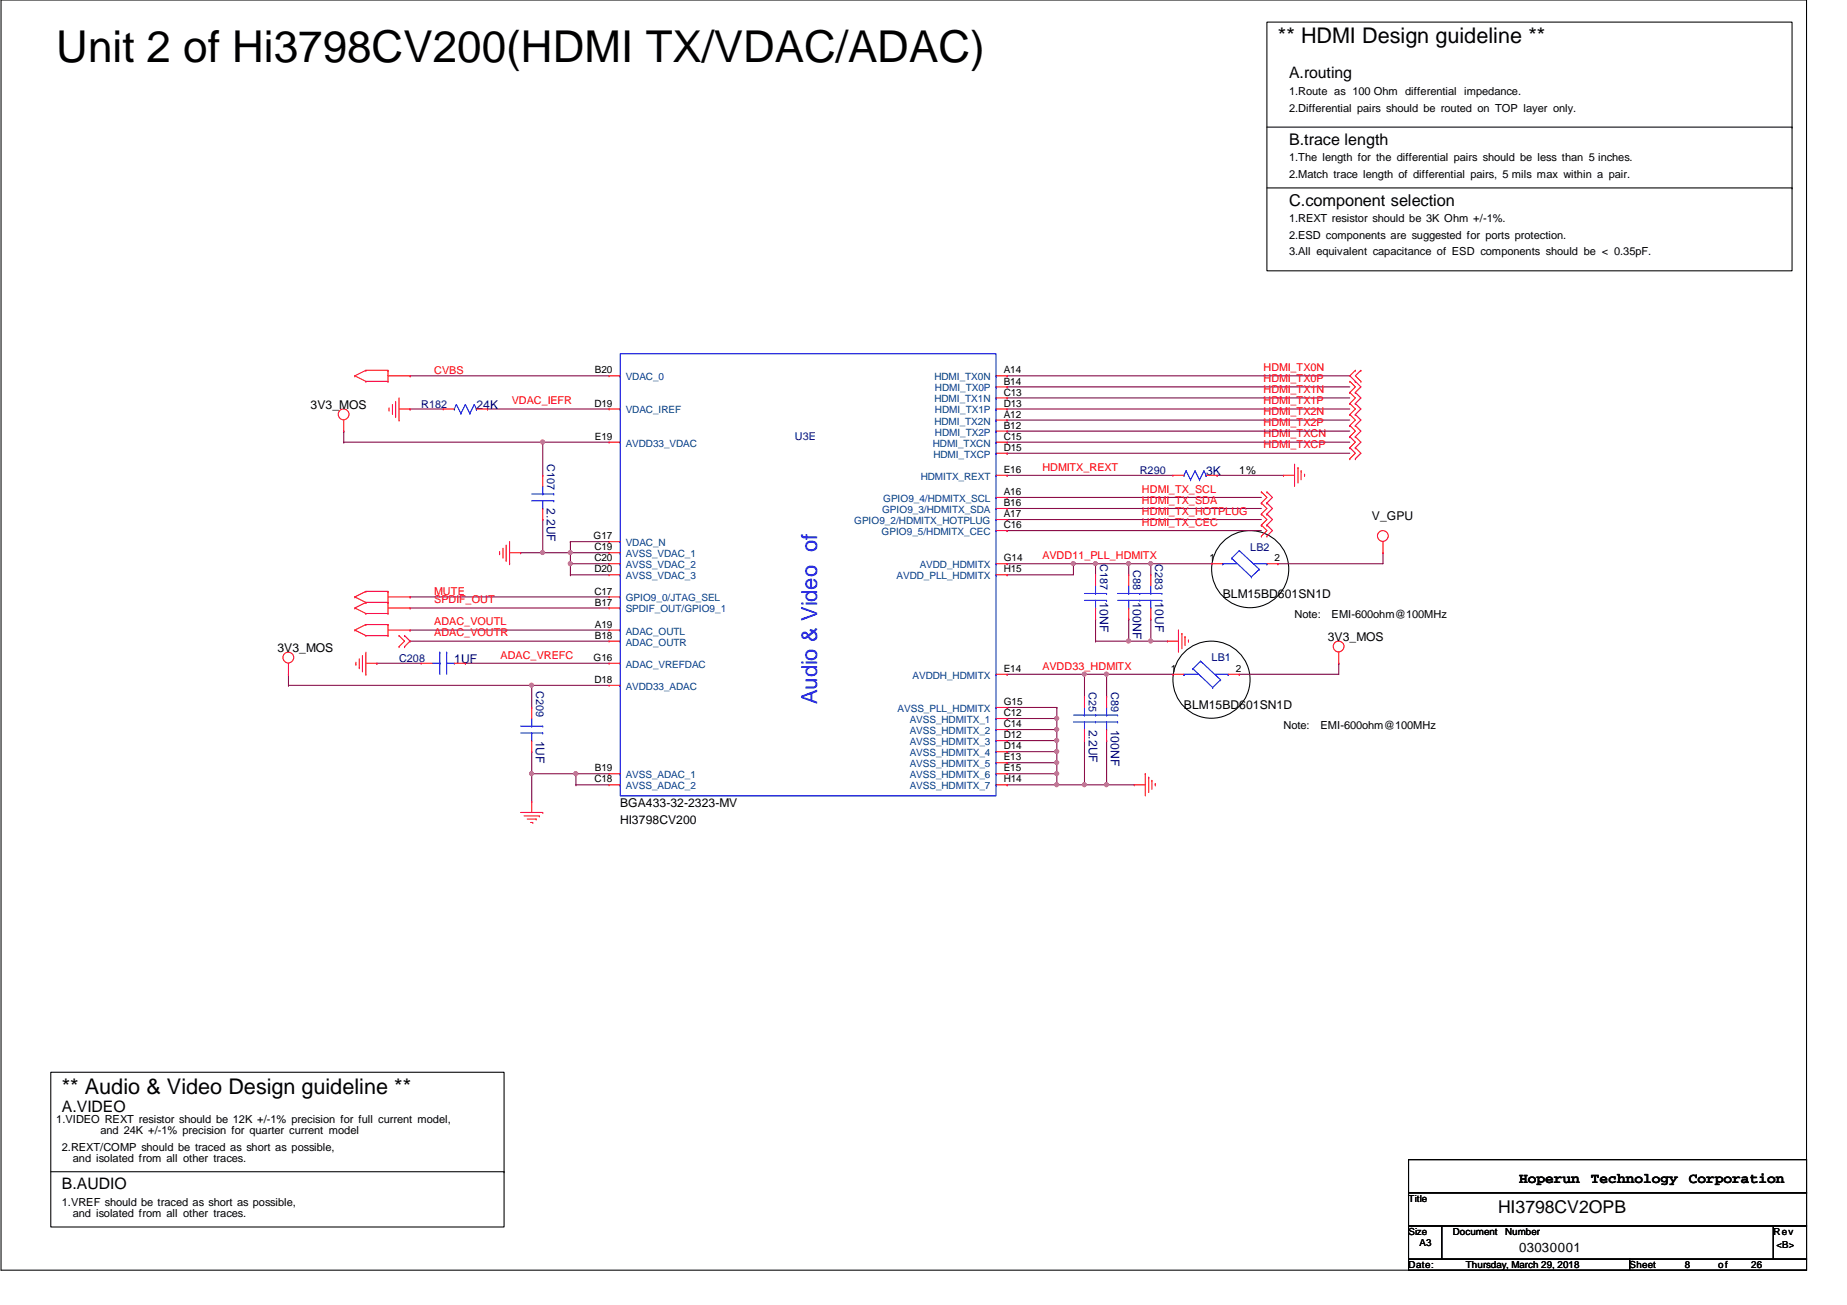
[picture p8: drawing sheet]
<svg xmlns="http://www.w3.org/2000/svg" width="297mm" height="210mm" viewBox="0 0 297 210" stroke-linecap="round" stroke-linejoin="round" font-family="sans-serif">
<g fill="none" stroke="#000" stroke-width=".17">
<path d="M.2 0h290.3v204.3h-290.3zM203.7 3.6h84.5v40h-84.5zM203.7 20.4h84.5M203.7 30.2h84.5M288.2 20.4h.1M288.2 30.2h.1M8.2 172.5h72.9v24.9h-72.9zM8.2 188.5h72.9M81.1 188.5h.1"/>
<circle cx="201.1" cy="91.5" r="6.2"/>
<circle cx="194.8" cy="109.3" r="6.2"/>
</g>
<path d="M162 90.7h.1M162 90.7h10.6M172.6 90.7h.1M172.6 90.7v1.8" fill="none" stroke="#800040" stroke-width=".17"/>
<circle cx="172.6" cy="90.7" r=".32" fill="#f0f"/>
<circle cx="172.6" cy="90.7" r=".32" fill="none" stroke="#f0f" stroke-width=".17"/>
<path d="M162 92.5h.1M162 92.5h10.6M172.6 90.7h.1M172.6 90.7h12.5M176.2 90.7h.1M181.5 90.7h.1M181.5 90.7v1.8" fill="none" stroke="#800040" stroke-width=".17"/>
<circle cx="185.1" cy="90.7" r=".32" fill="#f0f"/>
<circle cx="185.1" cy="90.7" r=".32" fill="none" stroke="#f0f" stroke-width=".17"/>
<circle cx="181.5" cy="90.7" r=".32" fill="#f0f"/>
<circle cx="181.5" cy="90.7" r=".32" fill="none" stroke="#f0f" stroke-width=".17"/>
<path d="M176.2 90.7h.1M176.2 90.7v1.8M185.1 90.7h.1M185.1 90.7h9.8M185.1 90.7v1.8" fill="none" stroke="#800040" stroke-width=".17"/>
<circle cx="176.2" cy="90.7" r=".32" fill="#f0f"/>
<circle cx="176.2" cy="90.7" r=".32" fill="none" stroke="#f0f" stroke-width=".17"/>
<path d="M91.7 92.5h.1M91.7 90.7h.1M91.7 92.5h6.3M91.7 90.7v1.8" fill="none" stroke="#800040" stroke-width=".17"/>
<circle cx="91.7" cy="90.7" r=".32" fill="#f0f"/>
<circle cx="91.7" cy="90.7" r=".32" fill="none" stroke="#f0f" stroke-width=".17"/>
<path d="M87.3 83.6h.1M87.3 83.6v5.3M91.7 88.9h.1M91.7 87.1h.1M91.7 87.1v3.6M91.7 87.1h6.3" fill="none" stroke="#800040" stroke-width=".17"/>
<circle cx="87.3" cy="88.9" r=".32" fill="#f0f"/>
<circle cx="87.3" cy="88.9" r=".32" fill="none" stroke="#f0f" stroke-width=".17"/>
<path d="M87.3 88.9h.1M87.3 88.9h10.7M91.7 88.9h.1" fill="none" stroke="#800040" stroke-width=".17"/>
<circle cx="91.7" cy="88.9" r=".32" fill="#f0f"/>
<circle cx="91.7" cy="88.9" r=".32" fill="none" stroke="#f0f" stroke-width=".17"/>
<path d="M83.7 88.9h.1M83.7 88.9h3.6M91.7 90.7h.1M91.7 90.7h6.3M60.6 106.7h.1M60.6 106.7h7.1M85.5 124.5h.1M85.5 124.5v4.4M85.5 124.5h7.1" fill="none" stroke="#800040" stroke-width=".17"/>
<circle cx="92.6" cy="124.4" r=".32" fill="#f0f"/>
<circle cx="92.6" cy="124.4" r=".32" fill="none" stroke="#f0f" stroke-width=".17"/>
<circle cx="85.5" cy="124.4" r=".32" fill="#f0f"/>
<circle cx="85.5" cy="124.4" r=".32" fill="none" stroke="#f0f" stroke-width=".17"/>
<path d="M195.7 76.5h.1M195.7 76.5h10.7M85.5 120.9h.1M85.5 120.9v3.6M92.6 124.5h.1M92.6 126.2h.1M92.6 124.5v1.7M92.6 126.2h5.4M92.6 124.5h5.4M162 126.2h.1M162 126.2h8" fill="none" stroke="#800040" stroke-width=".17"/>
<circle cx="169.9" cy="126.2" r=".32" fill="#f0f"/>
<circle cx="169.9" cy="126.2" r=".32" fill="none" stroke="#f0f" stroke-width=".17"/>
<path d="M170 119.1h.1M170 117.3h.1M170 115.6h.1M170 115.6v10.6M170 124.5h.1M170 122.7h.1M170 120.9h.1" fill="none" stroke="#800040" stroke-width=".17"/>
<circle cx="169.9" cy="117.3" r=".32" fill="#f0f"/>
<circle cx="169.9" cy="117.3" r=".32" fill="none" stroke="#f0f" stroke-width=".17"/>
<circle cx="169.9" cy="115.5" r=".32" fill="#f0f"/>
<circle cx="169.9" cy="115.5" r=".32" fill="none" stroke="#f0f" stroke-width=".17"/>
<path d="M162 113.8h.1M162 115.6h.1M162 117.3h.1M162 119.1h.1M162 113.8h8M162 117.3h8M162 119.1h8M170 113.8h.1M170 113.8v1.8h-8" fill="none" stroke="#800040" stroke-width=".17"/>
<circle cx="169.9" cy="119.1" r=".32" fill="#f0f"/>
<circle cx="169.9" cy="119.1" r=".32" fill="none" stroke="#f0f" stroke-width=".17"/>
<path d="M162 120.9h.1M162 120.9h8" fill="none" stroke="#800040" stroke-width=".17"/>
<circle cx="169.9" cy="120.9" r=".32" fill="#f0f"/>
<circle cx="169.9" cy="120.9" r=".32" fill="none" stroke="#f0f" stroke-width=".17"/>
<path d="M162 122.7h.1M162 122.7h8" fill="none" stroke="#800040" stroke-width=".17"/>
<circle cx="169.9" cy="122.7" r=".32" fill="#f0f"/>
<circle cx="169.9" cy="122.7" r=".32" fill="none" stroke="#f0f" stroke-width=".17"/>
<path d="M162 124.5h.1M162 124.5h8" fill="none" stroke="#800040" stroke-width=".17"/>
<circle cx="169.9" cy="124.4" r=".32" fill="#f0f"/>
<circle cx="169.9" cy="124.4" r=".32" fill="none" stroke="#f0f" stroke-width=".17"/>
<path d="M174.4 119.1h.1M174.4 119.1v7.1h-4.4M170 126.2h.1" fill="none" stroke="#800040" stroke-width=".17"/>
<circle cx="174.4" cy="126.2" r=".32" fill="#f0f"/>
<circle cx="174.4" cy="126.2" r=".32" fill="none" stroke="#f0f" stroke-width=".17"/>
<path d="M178 119.1h.1M178 119.1v7.1M174.4 126.2h.1M174.4 126.2h8M178 126.2h.1" fill="none" stroke="#800040" stroke-width=".17"/>
<circle cx="177.9" cy="126.2" r=".32" fill="#f0f"/>
<circle cx="177.9" cy="126.2" r=".32" fill="none" stroke="#f0f" stroke-width=".17"/>
<path d="M66 65.8h.1M66 65.8h5.3M181.5 99.6h.1M181.5 99.6v3.5M185.1 99.6h.1M185.1 99.6v3.5M181.5 103.1h.1M181.5 103.1h6.2M185.1 103.1h.1" fill="none" stroke="#800040" stroke-width=".17"/>
<circle cx="185.1" cy="103.1" r=".32" fill="#f0f"/>
<circle cx="185.1" cy="103.1" r=".32" fill="none" stroke="#f0f" stroke-width=".17"/>
<circle cx="181.5" cy="103.1" r=".32" fill="#f0f"/>
<circle cx="181.5" cy="103.1" r=".32" fill="none" stroke="#f0f" stroke-width=".17"/>
<path d="M176.2 99.6h.1M176.2 99.6v3.5M176.2 103.1h.1M176.2 103.1h5.3M178 108.5h.1M178 108.5v3.5M178 108.5h10.6" fill="none" stroke="#800040" stroke-width=".17"/>
<circle cx="177.9" cy="108.4" r=".32" fill="#f0f"/>
<circle cx="177.9" cy="108.4" r=".32" fill="none" stroke="#f0f" stroke-width=".17"/>
<path d="M162 108.5h.1M162 108.5h16M174.4 108.5h.1M174.4 108.5v3.5" fill="none" stroke="#800040" stroke-width=".17"/>
<circle cx="174.4" cy="108.4" r=".32" fill="#f0f"/>
<circle cx="174.4" cy="108.4" r=".32" fill="none" stroke="#f0f" stroke-width=".17"/>
<g fill="none" stroke="#800040" stroke-width=".17">
<path d="M55.3 69.3h.1M55.3 71.1h.1M55.3 69.3v1.8M55.3 71.1h32M66 60.5h.1M66 60.5h32M78.4 65.8h.1M78.4 65.8h19.6M162 76.5h.1M162 76.5h26.6M66 96h.1M66 97.8h.1"/>
<path d="M66 96h32M66 97.8h32M205.5 90.7h.1M222.4 88.9h.1M222.4 88.9v1.8h-16.9M66 101.3h.1M66 101.3h32M74.8 106.7h.1M74.8 106.7h23.2"/>
</g>
<circle cx="87.3" cy="71.1" r=".32" fill="#f0f"/>
<circle cx="87.3" cy="71.1" r=".32" fill="none" stroke="#f0f" stroke-width=".17"/>
<path d="M87.3 71.1h.1M87.3 71.1v5.4M87.3 71.1h10.7M46.4 110.2h.1M46.4 110.2h51.6M85.5 110.2h.1M85.5 110.2v3.6M199.3 108.5h.1M215.3 106.7h.1M215.3 106.7v1.8h-16" fill="none" stroke="#800040" stroke-width=".17"/>
<circle cx="85.5" cy="110.2" r=".32" fill="#f0f"/>
<circle cx="85.5" cy="110.2" r=".32" fill="none" stroke="#f0f" stroke-width=".17"/>
<g fill="none" stroke="#800040" stroke-width=".17">
<path d="M162 60.5h.1M162 71.1h.1M162 72.9h.1M162 62.2h.1M162 64h.1M162 65.8h.1M162 67.6h.1M162 69.3h.1M162 60.5h55.1M162 71.1h55.1M162 72.9h55.1M162 62.2h55.1"/>
<path d="M162 64h55.1M162 65.8h55.1M162 67.6h55.1M162 69.3h55.1M162 80h.1M162 81.8h.1M162 83.6h.1M162 85.3h.1M162 80h40.9M162 81.8h40.9M162 83.6h40.9M162 85.3h40.9"/>
<path d="M46.4 108.5h.1M46.4 108.5v1.7M66 103.1h.1M66 103.1h32"/>
</g>
<g fill="none" stroke="#f00" stroke-width=".17">
<path d="M58.8 59.6h.1M58.8 59.6l-1.7 .9M58.8 59.6h3.6M62.4 59.6h.1M62.4 59.6v1.7M218 59.6h.1M218 59.6l-.9 .9 1.8 1.7-.9 .9M218.9 59.6h.1M218.9 59.6l-.9 .9 .9 .8M55.3 69.3h.1M55.3 67.6v1.7M57.1 60.5h.1"/>
<path d="M57.1 60.5l1.7 .8M58.8 61.3h.1M58.8 61.3h3.6M62.4 61.3h.1M62.4 60.5h3.6M62.6 66h.1M62.6 65.6v.4M63.1 66.5h.1M63.1 65.1v1.4M63.6 67h.1M63.6 64.6v2.4M64.2 67.6h.1"/>
<path d="M64.2 65.8h1.8M64.2 64v3.6M66 65.8h.1M66 60.5h.1M71.3 65.8h.1M71.3 65.8h1.8M76.6 65.8h1.8M78.4 65.8h.1M87.3 76.5h.1M87.3 76.5v1.7M98 71.1h.1M98 65.8h.1"/>
<path d="M98 60.5h.1M98 65.8h1.7M98 60.5h1.7M98 71.1h1.7M160.2 76.5h1.8M160.2 65.8h1.8M160.2 60.5h1.8M160.2 72.9h1.8M160.2 71.1h1.8M160.2 69.3h1.8M160.2 67.6h1.8M160.2 64h1.8"/>
<path d="M160.2 62.2h1.8M162 76.5h.1M162 72.9h.1M162 71.1h.1M162 69.3h.1M162 67.6h.1M162 65.8h.1M162 64h.1M162 62.2h.1M162 60.5h.1M188.6 76.5h.1M188.6 76.5h1.8"/>
<path d="M194 76.5h1.7M195.7 76.5h.1M202.9 79.1h.1M202.9 79.1l.8 .9-.8 .9M203.7 79.1h.1M203.7 79.1l.9 .9-.9 .9M206.4 76.5h.1M206.4 76.5h1.8M208.2 74.7h.1M208.2 74.7v3.5M208.7 75.2h.1M208.7 75.2v2.5"/>
<path d="M209.3 75.7h.1M209.3 75.7v1.5M209.8 76.3h.1M209.8 76.3v.3M217.1 70.2h.1M217.1 72h.1M217.1 73.8h.1M217.1 68.5h.1M217.1 66.7h.1M217.1 64.9h.1M217.1 63.1h.1M217.1 61.3h.1"/>
<path d="M217.1 70.2l.9 .9-.9 .9M217.1 72l.9 .9-.9 .9M217.1 68.5l.9 .8-.9 .9M217.1 66.7l.9 .9-.9 .9M217.1 64.9l.9 .9-.9 .9M217.1 63.1l.9 .9-.9 .9M217.1 61.3l.9 .9-.9 .9M218 72h.1M218 70.2h.1M218 73.8h.1M218 68.5h.1M218 66.7h.1"/>
<path d="M218 64.9h.1M218 63.1h.1M218 61.3h.1M218 70.2l.9 .9-.9 .9M218 72l.9 .9-.9 .9M218 68.5l.9 .8-.9 .9M218 66.7l.9 .9-.9 .9M218 64.9l.9 .9-.9 .9M218 63.1l.9 .9-.9 .9M218.9 61.3h.1M57.1 97.8h.1M57.1 96h.1"/>
<path d="M57.1 97.8l1.7 .9M57.1 96l1.7 .9M58.8 96.9h.1M58.8 98.7h.1M58.8 95.1h.1M58.8 96.9l-1.7 .9M58.8 96.9h3.6M58.8 98.7h3.6M58.8 95.1l-1.7 .9M58.8 95.1h3.6M62.4 96.9h.1M62.4 98.7h.1"/>
<path d="M62.4 95.1h.1M62.4 95.1v3.6M62.4 97.8h3.6M62.4 96h3.6M66 97.8h.1M66 96h.1M80.3 89.1h.1M80.3 88.7v.4M80.9 89.6h.1M80.9 88.2v1.4M81.4 90.1h.1M81.4 87.7v2.4"/>
<path d="M82 90.7h.1M82 88.9h1.7M82 87.1v3.6M83.7 88.9h.1M87.3 83.6h.1M87.3 81.8v1.8M98 90.7h.1M98 87.1h.1M98 97.8h.1M98 96h.1M98 88.9h.1M98 92.5h.1"/>
<path d="M98 97.8h1.7M98 96h1.7M98 88.9h1.7M98 90.7h1.7M98 87.1h1.7M98 92.5h1.7M160.2 90.7h1.8M160.2 92.5h1.8M160.2 85.3h1.8M160.2 83.6h1.8M160.2 81.8h1.8M160.2 80h1.8"/>
<path d="M162 92.5h.1M162 90.7h.1M162 85.3h.1M162 83.6h.1M162 81.8h.1M162 80h.1M176.2 92.5h.1M176.2 99.6h.1M176.2 92.5v1.7M176.2 97.8v1.8M181.5 92.5h.1M181.5 99.6h.1"/>
<path d="M181.5 92.5v1.7M181.5 97.8v1.8M185.1 92.5h.1M185.1 99.6h.1M185.1 92.5v1.7M185.1 97.8v1.8M194.9 90.7h.1M194.9 90.7h1.7M202.9 80.9h.1M202.9 82.7h.1M202.9 84.5h.1M202.9 86.2h.1"/>
<path d="M202.9 84.5l.8 .8-.8 .9M202.9 80.9l.8 .9-.8 .9M202.9 82.7l.8 .9-.8 .9M203.7 82.7h.1M203.7 80.9h.1M203.7 84.5h.1M203.7 86.2h.1M203.7 84.5l.9 .8-.9 .9M203.7 82.7l.9 .9-.9 .9M203.7 80.9l.9 .9-.9 .9M203.7 90.7h1.8M205.5 90.7h.1"/>
<path d="M222.4 88.9h.1M222.4 87.1v1.8M46.4 108.5h.1M46.4 106.7v1.8M57.1 101.3h.1M57.1 101.3l1.7 .9M57.2 106.8h.1M57.2 106.5v.3M57.8 107.4h.1M57.8 106v1.4M58.3 107.9h.1M58.3 105.5v2.4"/>
<path d="M58.8 100.5h.1M58.8 102.2h.1M58.8 108.5h.1M58.8 100.5l-1.7 .8M58.8 100.5h3.6M58.8 102.2h3.6M58.8 106.7h1.8M58.8 104.9v3.6M60.6 106.7h.1M62.4 100.5h.1M62.4 102.2h.1M62.4 101.3h3.6"/>
<path d="M62.4 100.5v1.7M64.2 102.2h.1M64.2 104h.1M64.2 102.2l.9 .9-.9 .9M65.1 104h.1M65.1 102.2h.1M65.1 102.2l.9 .9-.9 .9M66 101.3h.1M67.7 106.7h.1M67.7 106.7h1.8M73.1 106.7h1.7M74.8 106.7h.1"/>
<path d="M85.5 113.8h.1M85.5 113.8v1.8M85.5 119.1v1.8M98 110.2h.1M98 106.7h.1M98 101.3h.1M98 103.1h.1M98 103.1h1.7M98 101.3h1.7M98 106.7h1.7M98 110.2h1.7M160.2 108.5h1.8"/>
<path d="M160.2 119.1h1.8M160.2 117.3h1.8M160.2 115.6h1.8M160.2 113.8h1.8M162 108.5h.1M162 119.1h.1M162 117.3h.1M162 115.6h.1M162 113.8h.1M174.4 112h.1M174.4 119.1h.1M174.4 112v1.8"/>
<path d="M174.4 117.3v1.8M178 112h.1M178 119.1h.1M178 112v1.8M178 117.3v1.8M187.7 103.1h.1M187.7 103.1h1.8M188.6 108.5h.1M188.6 108.5h1.8M189.5 101.3h.1M189.5 101.3v3.6M190.1 101.9h.1"/>
<path d="M190.1 101.9v2.5M190.6 102.4h.1M190.6 102.4v1.4M191.1 103h.1M191.1 103v.3M197.5 108.5h1.8M199.3 108.5h.1M215.3 106.7h.1M215.3 104.9v1.8M83.7 130.7h3.6M84.3 131.2h2.4M84.8 131.7h1.4"/>
<path d="M85.3 132.3h.4M85.5 128.9h.1M85.5 120.9h.1M85.5 128.9v1.8M85.7 132.3h.1M86.2 131.7h.1M86.7 131.2h.1M87.3 130.7h.1M98 126.2h.1M98 124.5h.1M98 126.2h1.7M98 124.5h1.7"/>
<path d="M160.2 126.2h1.8M160.2 124.5h1.8M160.2 122.7h1.8M160.2 120.9h1.8M162 126.2h.1M162 124.5h.1M162 122.7h.1M162 120.9h.1M182.4 126.2h.1M182.4 126.2h1.8M184.2 124.5h.1M184.2 124.5v3.5"/>
<path d="M184.7 125h.1M184.7 125v2.5M185.2 125.5h.1M185.2 125.5v1.5M185.8 126.1h.1M185.8 126.1v.3"/>
<circle cx="55.3" cy="66.6" r=".87"/>
<circle cx="222.4" cy="86.2" r=".87"/>
<circle cx="46.4" cy="105.8" r=".87"/>
<circle cx="215.3" cy="104" r=".87"/>
</g>
<path d="M226.5 186.5h64v5.4h-64zM226.5 191.9h64v5.3h-64zM226.5 197.2h5.4v5.3h-5.4zM231.9 197.2h53.3v5.3h-53.3zM285.2 197.2h5.3v5.3h-5.3zM226.5 202.5h35.6v1.8h-35.6zM262.1 202.5h28.4v1.8h-28.4z" fill="none" stroke="#000" stroke-width=".17"/>
<g fill="none" stroke="#00f" stroke-width=".17">
<path d="M99.7 56.9h60.5v71.1h-60.5zM73.1 65.8h.1M73.4 65.1h.1M73.4 65.1l.7 1.4M73.4 65.1l-.3 .7M74.1 66.5h.1M74.8 65.1h.1M74.8 65.1l.8 1.4M74.8 65.1l-.7 1.4M75.6 66.5h.1M76.3 65.1h.1M76.3 65.1l-.7 1.4"/>
<path d="M76.3 65.1l.3 .7M76.6 65.8h.1M85.5 79.5h3.6M87.3 79.5h.1M87.3 78.2v1.3M89.1 79.5h.1M99.7 71.1h.1M99.7 65.8h.1M99.7 60.5h.1M160.2 76.5h.1M160.2 72.9h.1M160.2 71.1h.1"/>
<path d="M160.2 69.3h.1M160.2 67.6h.1M160.2 65.8h.1M160.2 64h.1M160.2 62.2h.1M160.2 60.5h.1M190.4 76.5h.1M190.8 75.7h.1M190.8 75.7l.7 1.5M190.8 75.7l-.4 .8M191.5 77.2h.1M192.2 75.7h.1"/>
<path d="M192.2 75.7l.7 1.5M192.2 75.7l-.7 1.5M192.9 77.2h.1M193.6 75.7h.1M193.6 75.7l-.7 1.5M193.6 75.7l.4 .8M194 76.5h.1M85.5 80.6h3.6M87.3 81.8h.1M87.3 80.6v1.2M89.1 80.6h.1M99.7 90.7h.1"/>
<path d="M99.7 87.1h.1M99.7 97.8h.1M99.7 96h.1M99.7 88.9h.1M99.7 92.5h.1M160.2 92.5h.1M160.2 90.7h.1M160.2 85.3h.1M160.2 83.6h.1M160.2 81.8h.1M160.2 80h.1M174.4 96.6h3.6"/>
<path d="M174.4 95.5h3.6M176.2 97.8h.1M176.2 95.5h.1M176.2 94.2v1.3M176.2 96.6v1.2M178 96.6h.1M178 95.5h.1M179.7 96.6h7.2M179.7 95.5h7.2M181.5 97.8h.1M181.5 95.5h.1M181.5 94.2v1.3"/>
<path d="M181.5 96.6v1.2M183.3 96.6h.1M183.3 95.5h.1M185.1 97.8h.1M185.1 95.5h.1M185.1 94.2v1.3M185.1 96.6v1.2M186.9 96.6h.1M186.9 95.5h.1M196.6 90.7h.1M196.6 90.7h2.4M198.1 89.8h.1"/>
<path d="M198.1 89.8l3.1 3M199.3 88.6h.1M199.3 88.6l-1.2 1.2M199.3 88.6l3.2 3M201.2 92.8h.1M201.6 90.7h2.1M202.5 91.6h.1M202.5 91.6l-1.3 1.2M203.7 90.7h.1M69.5 106.7h1.2M70.7 106.7h.1M70.7 104.9h.1"/>
<path d="M70.7 104.9v3.6M71.8 104.9h.1M71.8 106.7h1.3M71.8 104.9v3.6M73.1 106.7h.1M83.7 117.9h3.6M83.7 116.8h3.6M85.5 119.1h.1M85.5 116.8h.1M85.5 115.6v1.2M85.5 117.9v1.2M87.3 117.9h.1"/>
<path d="M87.3 116.8h.1M99.7 110.2h.1M99.7 106.7h.1M99.7 101.3h.1M99.7 103.1h.1M160.2 108.5h.1M160.2 119.1h.1M160.2 117.3h.1M160.2 115.6h.1M160.2 113.8h.1M172.6 116.1h7.1M172.6 115h7.1"/>
<path d="M174.4 117.3h.1M174.4 115h.1M174.4 113.8v1.2M174.4 116.1v1.2M176.2 116.1h.1M176.2 115h.1M178 117.3h.1M178 115h.1M178 113.8v1.2M178 116.1v1.2M179.7 116.1h.1M179.7 115h.1"/>
<path d="M190.4 108.5h.1M190.4 108.5h2.3M191.9 107.6h.1M191.9 107.6l3.1 3M193.1 106.3h.1M193.1 106.3l-1.2 1.3M193.1 106.3l3.2 3M195 110.6h.1M195.4 108.5h2.1M196.3 109.3h.1M196.3 109.3l-1.3 1.3M197.5 108.5h.1"/>
<path d="M99.7 126.2h.1M99.7 124.5h.1M160.2 126.2h.1M160.2 124.5h.1M160.2 122.7h.1M160.2 120.9h.1"/>
</g>
<circle cx="172.6" cy="90.7" r=".32" fill="#f0f"/>
<circle cx="172.6" cy="90.7" r=".32" fill="none" stroke="#f0f" stroke-width=".17"/>
<circle cx="185.1" cy="90.7" r=".32" fill="#f0f"/>
<circle cx="185.1" cy="90.7" r=".32" fill="none" stroke="#f0f" stroke-width=".17"/>
<circle cx="181.5" cy="90.7" r=".32" fill="#f0f"/>
<circle cx="181.5" cy="90.7" r=".32" fill="none" stroke="#f0f" stroke-width=".17"/>
<circle cx="176.2" cy="90.7" r=".32" fill="#f0f"/>
<circle cx="176.2" cy="90.7" r=".32" fill="none" stroke="#f0f" stroke-width=".17"/>
<circle cx="91.7" cy="90.7" r=".32" fill="#f0f"/>
<circle cx="91.7" cy="90.7" r=".32" fill="none" stroke="#f0f" stroke-width=".17"/>
<circle cx="87.3" cy="88.9" r=".32" fill="#f0f"/>
<circle cx="87.3" cy="88.9" r=".32" fill="none" stroke="#f0f" stroke-width=".17"/>
<circle cx="91.7" cy="88.9" r=".32" fill="#f0f"/>
<circle cx="91.7" cy="88.9" r=".32" fill="none" stroke="#f0f" stroke-width=".17"/>
<circle cx="92.6" cy="124.4" r=".32" fill="#f0f"/>
<circle cx="92.6" cy="124.4" r=".32" fill="none" stroke="#f0f" stroke-width=".17"/>
<circle cx="85.5" cy="124.4" r=".32" fill="#f0f"/>
<circle cx="85.5" cy="124.4" r=".32" fill="none" stroke="#f0f" stroke-width=".17"/>
<circle cx="169.9" cy="126.2" r=".32" fill="#f0f"/>
<circle cx="169.9" cy="126.2" r=".32" fill="none" stroke="#f0f" stroke-width=".17"/>
<circle cx="169.9" cy="117.3" r=".32" fill="#f0f"/>
<circle cx="169.9" cy="117.3" r=".32" fill="none" stroke="#f0f" stroke-width=".17"/>
<circle cx="169.9" cy="115.5" r=".32" fill="#f0f"/>
<circle cx="169.9" cy="115.5" r=".32" fill="none" stroke="#f0f" stroke-width=".17"/>
<circle cx="169.9" cy="119.1" r=".32" fill="#f0f"/>
<circle cx="169.9" cy="119.1" r=".32" fill="none" stroke="#f0f" stroke-width=".17"/>
<circle cx="169.9" cy="120.9" r=".32" fill="#f0f"/>
<circle cx="169.9" cy="120.9" r=".32" fill="none" stroke="#f0f" stroke-width=".17"/>
<circle cx="169.9" cy="122.7" r=".32" fill="#f0f"/>
<circle cx="169.9" cy="122.7" r=".32" fill="none" stroke="#f0f" stroke-width=".17"/>
<circle cx="169.9" cy="124.4" r=".32" fill="#f0f"/>
<circle cx="169.9" cy="124.4" r=".32" fill="none" stroke="#f0f" stroke-width=".17"/>
<circle cx="174.4" cy="126.2" r=".32" fill="#f0f"/>
<circle cx="174.4" cy="126.2" r=".32" fill="none" stroke="#f0f" stroke-width=".17"/>
<circle cx="177.9" cy="126.2" r=".32" fill="#f0f"/>
<circle cx="177.9" cy="126.2" r=".32" fill="none" stroke="#f0f" stroke-width=".17"/>
<circle cx="185.1" cy="103.1" r=".32" fill="#f0f"/>
<circle cx="185.1" cy="103.1" r=".32" fill="none" stroke="#f0f" stroke-width=".17"/>
<circle cx="181.5" cy="103.1" r=".32" fill="#f0f"/>
<circle cx="181.5" cy="103.1" r=".32" fill="none" stroke="#f0f" stroke-width=".17"/>
<circle cx="177.9" cy="108.4" r=".32" fill="#f0f"/>
<circle cx="177.9" cy="108.4" r=".32" fill="none" stroke="#f0f" stroke-width=".17"/>
<circle cx="174.4" cy="108.4" r=".32" fill="#f0f"/>
<circle cx="174.4" cy="108.4" r=".32" fill="none" stroke="#f0f" stroke-width=".17"/>
<circle cx="87.3" cy="71.1" r=".32" fill="#f0f"/>
<circle cx="87.3" cy="71.1" r=".32" fill="none" stroke="#f0f" stroke-width=".17"/>
<circle cx="85.5" cy="110.2" r=".32" fill="#f0f"/>
<circle cx="85.5" cy="110.2" r=".32" fill="none" stroke="#f0f" stroke-width=".17"/>
<text font-size="7.1" x="9.1" y="9.9">Unit 2 of Hi3798CV200(HDMI TX/VDAC/ADAC)</text>
<g font-size="3.5">
<text x="205.5" y="7">** HDMI Design guideline **</text>
<text x="9.9" y="175.9">** Audio &amp; Video Design guideline **</text>
</g>
<text font-size="3.5" fill="#00f" x="131.4" y="113.2" transform="rotate(-90 131.4 113.2)">Audio &amp; Video of</text>
<text font-size="2.8" x="240.9" y="195.1">HI3798CV2OPB</text>
<g font-size="2.6">
<text x="207.3" y="23.3">B.trace length</text>
<text x="207.3" y="33.1">C.component selection</text>
</g>
<g font-size="2.5">
<text x="207.3" y="12.6">A.routing</text>
<text x="9.9" y="178.9">A.VIDEO</text>
<text x="9.9" y="191.3">B.AUDIO</text>
</g>
<g font-size="2.3">
<text x="244.3" y="190.2">Hoperun</text>
<text x="255.9" y="190.2">Technology</text>
<text x="271.6" y="190.2">Corporation</text>
</g>
<text font-size="2.1" x="244.3" y="201.4">03030001</text>
<g font-size="1.9">
<text x="50" y="65.8">3V3_MOS</text>
<text x="220.6" y="83.6">V_GPU</text>
<text x="196.6" y="96.2">BLM15BD601SN1D</text>
<text x="44.6" y="104.9">3V3_MOS</text>
<text x="213.5" y="103.1">3V3_MOS</text>
<text x="190.4" y="114">BLM15BD601SN1D</text>
<text x="99.7" y="129.8">BGA433-32-2323-MV</text>
<text x="99.7" y="132.5">HI3798CV200</text>
</g>
<g font-size="1.9" fill="#000080">
<text x="76.6" y="65.8">24K</text>
<text x="194" y="76.5">3K</text>
<text x="88" y="81.8" transform="rotate(90 88 81.8)">2.2UF</text>
<text x="176.9" y="96.9" transform="rotate(90 176.9 96.9)">10NF</text>
<text x="182.2" y="96.9" transform="rotate(90 182.2 96.9)">100NF</text>
<text x="185.8" y="96.9" transform="rotate(90 185.8 96.9)">10UF</text>
<text x="73.1" y="106.7">1UF</text>
<text x="86.2" y="119.1" transform="rotate(90 86.2 119.1)">1UF</text>
<text x="175.1" y="117.3" transform="rotate(90 175.1 117.3)">2.2UF</text>
<text x="178.6" y="117.3" transform="rotate(90 178.6 117.3)">100NF</text>
</g>
<g font-size="1.8">
<text x="207.3" y="17.9">2.Differential pairs should be routed on TOP layer only.</text>
<text x="207.3" y="15.3">1.Route as 100 Ohm differential impedance.</text>
<text x="207.3" y="26">1.The length for the differential pairs should be less than 5 inches.</text>
<text x="207.3" y="28.6">2.Match trace length of differential pairs, 5 mils max within a pair.</text>
<text x="207.3" y="35.7">1.REXT resistor should be 3K Ohm +/-1%.</text>
<text x="207.3" y="41.1">3.All equivalent capacitance of ESD components should be &lt; 0.35pF.</text>
<text x="207.3" y="38.4">2.ESD components are suggested for ports protection.</text>
<text x="199.3" y="76.3">1%</text>
<text x="208.2" y="99.4">Note:</text>
<text x="214.2" y="99.4">EMI-600ohm@100MHz</text>
<text x="206.4" y="117.2">Note:</text>
<text x="212.4" y="117.2">EMI-600ohm@100MHz</text>
<text x="9.1" y="180.6">1.VIDEO REXT resistor should be 12K +/-1% precision for full current model,</text>
<text x="9.9" y="185.1">2.REXT/COMP should be traced as short as possible,</text>
<text x="16.2" y="182.4">and 24K +/-1% precision for quarter current model</text>
<text x="11.7" y="186.9">and isolated from all other traces.</text>
<text x="9.9" y="194">1.VREF should be traced as short as possible,</text>
<text x="11.7" y="195.7">and isolated from all other traces.</text>
</g>
<g font-size="1.7" fill="#f00">
<text x="203.2" y="59.7">HDMI_TX0N</text>
<text x="69.8" y="60.1">CVBS</text>
<text x="82.3" y="65">VDAC_IEFR</text>
<text x="203.2" y="61.5">HDMI_TX0P</text>
<text x="203.2" y="63.2">HDMI_TX1N</text>
<text x="203.2" y="65">HDMI_TX1P</text>
<text x="203.2" y="70.4">HDMI_TXCN</text>
<text x="203.2" y="66.8">HDMI_TX2N</text>
<text x="203.2" y="68.6">HDMI_TX2P</text>
<text x="167.6" y="75.7">HDMITX_REXT</text>
<text x="203.2" y="72.1">HDMI_TXCP</text>
<text x="183.6" y="79.2">HDMI_TX_SCL</text>
<text x="183.6" y="81">HDMI_TX_SDA</text>
<text x="183.6" y="82.8">HDMI_TX_HOTPLUG</text>
<text x="167.6" y="89.9">AVDD11_PLL_HDMITX</text>
<text x="183.6" y="84.6">HDMI_TX_CEC</text>
<text x="69.8" y="95.7">MUTE</text>
<text x="69.8" y="100.6">ADAC_VOUTL</text>
<text x="69.8" y="97">SPDIF_OUT</text>
<text x="69.8" y="102.4">ADAC_VOUTR</text>
<text x="80.5" y="105.9">ADAC_VREFC</text>
<text x="167.6" y="107.7">AVDD33_HDMITX</text>
</g>
<g font-size="1.7" fill="#000080">
<text x="67.7" y="65.6">R182</text>
<text x="127.8" y="70.8">U3E</text>
<text x="88" y="74.7" transform="rotate(90 88 74.7)">C107</text>
<text x="183.3" y="76.3">R290</text>
<text x="201.1" y="88.6">LB2</text>
<text x="176.9" y="90.7" transform="rotate(90 176.9 90.7)">C187</text>
<text x="182.2" y="91.7" transform="rotate(90 182.2 91.7)">C88</text>
<text x="185.8" y="90.7" transform="rotate(90 185.8 90.7)">C283</text>
<text x="64.2" y="106.5">C208</text>
<text x="194.9" y="106.3">LB1</text>
<text x="86.2" y="111.1" transform="rotate(90 86.2 111.1)">C209</text>
<text x="175.1" y="111.3" transform="rotate(90 175.1 111.3)">C25</text>
<text x="178.7" y="111.3" transform="rotate(90 178.7 111.3)">C89</text>
</g>
<g font-size="1.6">
<text x="95.6" y="65.4">D19</text>
<text x="95.7" y="60.1">B20</text>
<text x="161.4" y="65.4">D13</text>
<text x="161.4" y="63.6">C13</text>
<text x="161.4" y="61.8">B14</text>
<text x="161.4" y="60.1">A14</text>
<text x="95.7" y="70.7">E19</text>
<text x="161.4" y="70.7">C15</text>
<text x="161.4" y="69">B12</text>
<text x="161.4" y="67.2">A12</text>
<text x="161.4" y="76.1">E16</text>
<text x="161.4" y="72.5">D15</text>
<text x="161.4" y="83.2">A17</text>
<text x="161.4" y="81.4">B16</text>
<text x="161.4" y="79.6">A16</text>
<text x="95.5" y="86.7">G17</text>
<text x="95.6" y="88.5">C19</text>
<text x="161.4" y="85">C16</text>
<text x="95.6" y="90.3">C20</text>
<text x="95.6" y="95.6">C17</text>
<text x="95.6" y="92.1">D20</text>
<text x="161.4" y="92.1">H15</text>
<text x="161.4" y="90.3">G14</text>
<text x="194.5" y="90.3">1</text>
<text x="205" y="90.3">2</text>
<text x="95.7" y="101">A19</text>
<text x="95.7" y="97.4">B17</text>
<text x="95.5" y="106.3">G16</text>
<text x="95.7" y="102.7">B18</text>
<text x="95.6" y="109.9">D18</text>
<text x="161.4" y="108.1">E14</text>
<text x="161.4" y="113.4">G15</text>
<text x="188.3" y="108.1">1</text>
<text x="198.8" y="108.1">2</text>
<text x="161.4" y="118.7">D12</text>
<text x="161.4" y="117">C14</text>
<text x="161.4" y="115.2">C12</text>
<text x="95.6" y="125.9">C18</text>
<text x="95.7" y="124.1">B19</text>
<text x="161.4" y="125.9">H14</text>
<text x="161.4" y="124.1">E15</text>
<text x="161.4" y="122.3">E13</text>
<text x="161.4" y="120.5">D14</text>
<text x="226.5" y="193.3">Title</text>
<text x="226.5" y="198.6">Size</text>
<text x="226.5" y="204">Date:</text>
<text x="228.3" y="200.4">A3</text>
<text x="233.6" y="198.6">Document</text>
<text x="235.8" y="204">Thursday, March 29, 2018</text>
<text x="242.1" y="198.6">Number</text>
<text x="262.1" y="204">Sheet</text>
<text x="271" y="204">8</text>
<text x="276.3" y="204">o f</text>
<text x="281.6" y="204">26</text>
<text x="285.2" y="198.6">Rev</text>
<text x="285.7" y="200.7">&lt;B&gt;</text>
</g>
<g font-size="1.6" fill="#004080">
<text x="100.6" y="61.2">VDAC_0</text>
<text x="150.3" y="64.7">HDMI_TX1N</text>
<text x="150.3" y="61.2">HDMI_TX0N</text>
<text x="150.4" y="62.9">HDMI_TX0P</text>
<text x="100.6" y="71.8">AVDD33_VDAC</text>
<text x="100.6" y="66.5">VDAC_IREF</text>
<text x="150" y="71.8">HDMI_TXCN</text>
<text x="150.3" y="68.3">HDMI_TX2N</text>
<text x="150.4" y="70.1">HDMI_TX2P</text>
<text x="150.4" y="66.5">HDMI_TX1P</text>
<text x="148.1" y="77.2">HDMITX_REXT</text>
<text x="150.1" y="73.6">HDMI_TXCP</text>
<text x="141.9" y="82.5">GPIO9_3/HDMITX_SDA</text>
<text x="142" y="80.7">GPIO9_4/HDMITX_SCL</text>
<text x="100.6" y="87.8">VDAC_N</text>
<text x="100.6" y="89.6">AVSS_VDAC_1</text>
<text x="137.4" y="84.3">GPIO9_2/HDMITX_HOTPLUG</text>
<text x="141.8" y="86.1">GPIO9_5/HDMITX_CEC</text>
<text x="100.6" y="91.4">AVSS_VDAC_2</text>
<text x="100.6" y="93.2">AVSS_VDAC_3</text>
<text x="144.2" y="93.2">AVDD_PLL_HDMITX</text>
<text x="147.9" y="91.4">AVDD_HDMITX</text>
<text x="100.6" y="98.5">SPDIF_OUT/GPIO9_1</text>
<text x="100.6" y="96.7">GPIO9_0/JTAG_SEL</text>
<text x="100.6" y="107.4">ADAC_VREFDAC</text>
<text x="100.6" y="102.1">ADAC_OUTL</text>
<text x="100.6" y="103.8">ADAC_OUTR</text>
<text x="100.6" y="111">AVDD33_ADAC</text>
<text x="146.8" y="109.2">AVDDH_HDMITX</text>
<text x="144.4" y="114.5">AVSS_PLL_HDMITX</text>
<text x="146.3" y="119.8">AVSS_HDMITX_3</text>
<text x="146.3" y="118.1">AVSS_HDMITX_2</text>
<text x="146.3" y="116.3">AVSS_HDMITX_1</text>
<text x="100.6" y="125.2">AVSS_ADAC_1</text>
<text x="146.3" y="125.2">AVSS_HDMITX_6</text>
<text x="146.3" y="123.4">AVSS_HDMITX_5</text>
<text x="146.3" y="121.6">AVSS_HDMITX_4</text>
<text x="100.6" y="127">AVSS_ADAC_2</text>
<text x="146.3" y="127">AVSS_HDMITX_7</text>
</g>
</svg>
